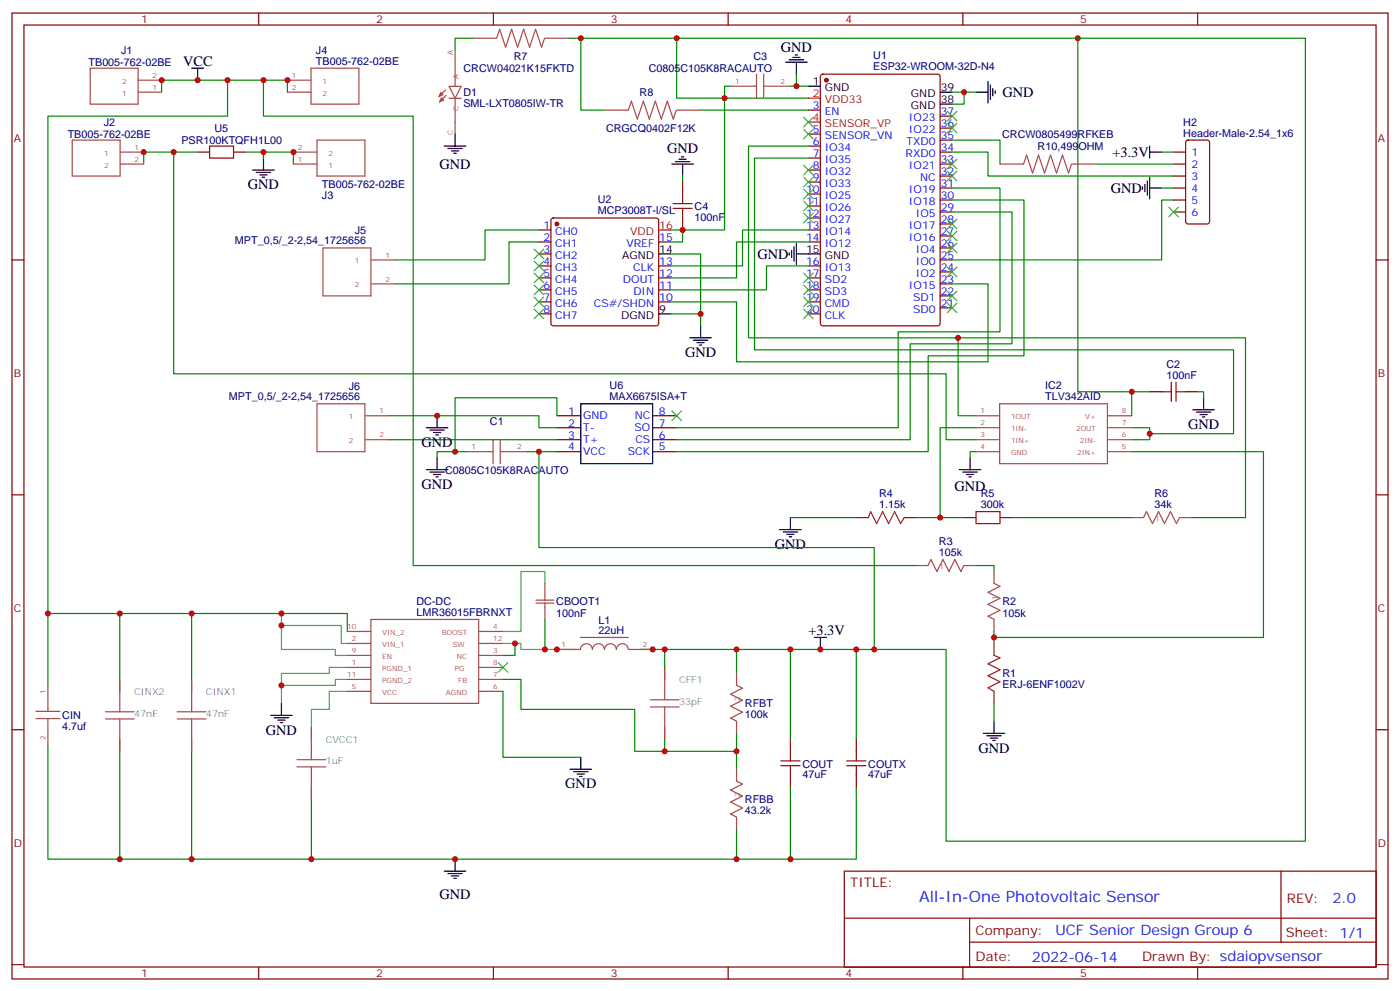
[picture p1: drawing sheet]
<svg xmlns="http://www.w3.org/2000/svg" width="412mm" height="292mm" viewBox="0 0 412 292" stroke-linecap="round" stroke-linejoin="round" font-family="sans-serif">
<g fill="none" stroke="#870000" stroke-width=".35">
<path d="M3.5 3.8h405.4v284.4h-405.4zM7.1 7.4h398.2v277.3h-398.2zM76.2 3.8v3.6M145.3 3.8v3.6M214.5 3.8v3.6M283.6 3.8v3.6M352.8 3.8v3.6M238.1 32.4h3.6M238.1 39.5h3.6M241.9 22l.5-.2h33.8l.7 .5v72.9l-.4 .7h-34.1l-.7-.4v-73zM276.9 37.7h3.6M276.9 34.2h3.6"/>
<path d="M58.2 44.8h3.5M68.8 44.8h3.5M201.1 53.6v3.5M238.1 43h3.6M238.1 46.5h3.6M238.1 50.1h3.6M238.1 53.6h3.6M238.1 57.1h3.6M276.9 44.8h3.6M276.9 58.9h3.6M276.9 55.4h3.6M276.9 51.8h3.6"/>
<path d="M276.9 48.3h3.6M276.9 41.2h3.6M345.7 44.8h3.5M345.7 58.9h3.5M345.7 55.4h3.5M345.7 51.8h3.5M345.7 48.3h3.5M349.5 41.4l.5-.2h5.6l.7 .5v23.5l-.5 .7h-5.8l-.7-.4-.1-23.6zM3.5 76.5h3.6M158.7 67.7h3.6M158.7 71.2h3.6M158.7 74.8h3.6"/>
<path d="M158.7 78.3h3.6M162.5 64.4l.5-.2h30.3l.5 .2 .2 .5v30.3l-.2 .5-.5 .2h-30.3l-.5-.2-.2-.5v-30.3zM194 71.2h3.6M194 78.3h3.6M201.1 64.2v3.5M238.1 67.7h3.6M238.1 71.2h3.6M238.1 78.3h3.6M238.1 60.6h3.6M238.1 64.2h3.6M276.9 76.5h3.6M276.9 73h3.6"/>
<path d="M276.9 69.5h3.6M276.9 65.9h3.6M276.9 62.4h3.6M345.7 62.4h3.5M405.3 76.5h3.6M158.7 81.8h3.6M158.7 85.3h3.6M158.7 88.9h3.6M158.7 92.4h3.6M194 81.8h3.6M194 85.3h3.6M194 88.9h3.6"/>
<path d="M238.1 81.8h3.6M238.1 85.3h3.6M238.1 88.9h3.6M238.1 92.4h3.6M276.9 90.6h3.6M276.9 87.1h3.6M276.9 83.6h3.6M276.9 80h3.6M338.7 115.3h3.5M349.2 115.3h3.6M164 122.4h7.1M164 125.9h7.1"/>
<path d="M164 129.4h7.1M164 133h7.1M192.3 122.4h7M192.3 125.9h7M192.3 129.4h7M192.3 133h7M3.5 145.7h3.6M284 152.4h3.5M294.6 152.4h3.5M405.3 145.7h3.6M3.5 214.8h3.6M232.8 217.6v3.6"/>
<path d="M252.2 217.6v3.6M405.3 214.8h3.6M232.8 228.2v3.5M252.2 228.2v3.5M248.7 256.4h156.6v28.3h-156.6zM377.3 256.5v20.8M248.7 270.3h156.5M285.6 277.3h119.6M285.6 270.3v14.1M3.5 284h3.6M76.2 284.7v3.5M145.3 284.7v3.5"/>
<path d="M214.5 284.7v3.5M283.6 284.7v3.5M352.8 284.7v3.5M405.3 284h3.6"/>
</g>
<g fill="none" stroke="#a64a4a" stroke-width=".35">
<path d="M134.1 14.8v3.5M134.1 18.4v7M139.3 11.3h7l.9-2.7 1.7 5.3 1.8-5.3 1.8 5.3 1.7-5.3 1.8 5.3 1.8-5.3 1.7 5.3 .9-2.6M160.6 11.3h7M26.6 20.1h14.1v10.6h-14.1zM40.7 27.1h6.9M40.7 23.6h6.9M84.7 27.1h6.9M84.7 23.6h6.9M91.6 20.1h14.1v10.6h-14.1zM131.2 26.5l-1.9 1.9M131.4 28.1l-1.9 1.9"/>
<path d="M132.3 25.4h3.5l-1.7 3.5zM132.3 28.9h3.5M134.1 28.9v10.6M178.2 32.4h6.9l.9-2.6 1.7 5.3 1.8-5.3 1.8 5.3 1.7-5.3 1.8 5.3 1.8-5.3 1.7 5.3 .9-2.7M199.4 32.4h7M215.2 25.4h7.6M222.8 21.8v7.1M225 21.8v7.1M225 25.4h.7M225.9 25.4h6.9M21.3 41.2h14.1v10.6h-14.1zM35.4 44.8h6.9"/>
<path d="M35.4 48.3h6.9M86.4 44.8h7M86.4 48.3h7M93.4 41.2h14.1v10.6h-14.1zM294.6 48.3h6.9l.9-2.7 1.8 5.3 1.7-5.3 1.8 5.3 1.8-5.3 1.7 5.3 1.8-5.3 1.7 5.3 .9-2.6M315.8 48.3h7M95.1 73h14.1v14.1h-14.1zM109.5 76.5h6.9M109.5 83.6h6.9M93.4 118.9h14.1v14.1h-14.1zM294.5 118.9h31.7v17.6h-31.7zM107.7 122.4h7"/>
<path d="M107.7 129.4h7M137.6 133h7.6M145.2 129.4v7.1M147.4 133h.7M147.4 129.4v7.1M148.3 133h6.9M287.5 133h7M287.5 122.4h7M287.5 129.4h7M287.5 125.9h7M326.4 133h7M326.4 122.4h7"/>
<path d="M326.4 129.4h7M326.4 125.9h7M333.4 152.4h3.4l.9-1.8 1.8 3.5 1.8-3.5 1.7 3.5 1.8-3.5 1.7 3.5 .9-1.7M347.5 152.4h3.5M157.9 176.7h5.3M157.9 177.5h5.3M160.5 171.8v3.4M160.5 175.4v1.3M160.5 177.5v4.9M269.9 166.5h3.4l.9-1.8 1.8 3.5 1.8-3.5 1.7 3.5 1.8-3.5 1.7 3.5 .9-1.7M284 166.5h3.5M292.8 168.2v3.5l1.8 .9-3.6 1.8 3.6 1.7-3.6 1.8 3.6 1.7-3.6 1.8 1.8 .9"/>
<path d="M35.3 200v9.5M56.4 200v9.5M102.3 185.9h6.9M102.3 189.4h6.9M102.3 192.9h6.9M102.3 196.5h6.9M102.3 200h6.9M109.3 182.4h31.7v24.6h-31.7zM141.2 185.9h7M141.2 189.4h7M141.2 192.9h7M141.2 196.5h7"/>
<path d="M141.2 200h7M164 191.2h7a1.77 1.77 0 0 1 1.8-1.7 1.77 1.77 0 0 1 1.7 1.7 1.77 1.77 0 0 1 1.8-1.7 1.77 1.77 0 0 1 1.7 1.7 1.76 1.76 0 0 1 1.8-1.7 1.76 1.76 0 0 1 1.8 1.7 1.77 1.77 0 0 1 1.7-1.7 1.77 1.77 0 0 1 1.8 1.7M171 187.6h14.1M185.3 191.2h7M195.8 196.5v9.5M217 198.2v3.5l1.7 .9-3.5 1.7 3.5 1.8-3.5 1.8 3.5 1.7-3.5 1.8 1.8 .9M292.8 182.4v3.5M10.6 209.4h7M10.6 211.5h7M14.1 201.8v7.6M14.1 211.5v.7M14.1 212.4v7"/>
<path d="M31 209.5h8.5M31 211.6h8.5M35.3 211.6v9.6M52.2 209.5h8.5M52.2 211.6h8.5M56.4 211.6v9.6M91.7 214.1v9.5M102.3 203.5h6.9M141.2 203.5h7M191.6 206h8.4M191.6 208.1h8.4M195.8 208.1v9.5"/>
<path d="M217 212.4v3.5M87.5 223.6h8.5M87.5 225.7h8.5M91.7 225.7v9.6M217 226.4v3.5l1.7 .9-3.5 1.8 3.5 1.7-3.5 1.8 3.5 1.8-3.5 1.7 1.8 .9M217 240.6v3.5"/>
</g>
<g fill="#870000" stroke="#870000" stroke-width=".35">
<circle cx="164" cy="65.9" r=".53"/>
<circle cx="243.4" cy="23.6" r=".53"/>
</g>
<g fill="none" stroke="#000" stroke-width=".35">
<path d="M231.4 18.3h6.4M232.5 17.6h4.2M233.5 16.9h2.2M234.2 16.2h.7M234.6 18.3v3.5M56.4 20.1h3.6M58.2 20.1v3.5M134.1 39.5v3.5M238.1 25.4h3.6M276.9 30.7h3.6M276.9 27.1h3.6M287.5 27.1h3.5"/>
<path d="M291 24v6.3M291.7 25v4.2M292.5 26.1v2.1M293.2 26.8v.7M74.4 50.1h6.4M75.5 50.8h4.2M76.6 51.5h2.1M77.3 52.2h.7M77.6 46.5v3.6M130.9 43h6.3M131.9 43.7h4.3M133 44.4h2.1"/>
<path d="M133.7 45.1h.7M197.9 48.3h6.4M199 47.6h4.2M200 46.9h2.1M200.7 46.2h.7M201.1 48.3v3.5M336.5 55v.7M337.3 54.3v2.1M338 53.2v4.3M338.7 55.4h3.5M338.7 43v3.5M338.7 52.2v6.3"/>
<path d="M338.7 44.8h3.5M194 74.8h3.6M232.5 74.4v.7M233.2 73.7v2.1M233.9 72.6v4.3M234.6 74.8h7.1M234.6 71.6v6.3M194 92.4h3.6M203.2 99.4h6.3M206.4 95.9v3.5M171.1 118.9h21.2v17.6h-21.2zM204.3 100.2h4.2"/>
<path d="M205.3 100.9h2.1M206 101.6h.7M354.5 117.1v3.5M125.6 138.3h6.3M125.6 125.9h6.3M126.6 139h4.3M126.6 126.6h4.3M127.7 139.7h2.1M127.7 127.3h2.1M128.4 128h.7M128.8 122.4v3.5M128.8 134.7v3.6"/>
<path d="M282.6 138.3h6.3M283.6 139h4.3M284.7 139.7h2.1M285.8 134.7v3.6M351.4 120.6h6.3M352.4 121.3h4.3M353.5 122h2.1M354.2 122.7h.7M128.4 140.4h.7M229.7 155.9h6.3M230.7 156.6h4.2M231.8 157.3h2.1"/>
<path d="M232.5 158h.7M232.8 152.4v3.5M285.4 140.4h.7M239.9 187.6h3.5M241.7 187.6v3.6M79.7 210.6h6.4M80.8 211.3h4.2M81.8 212h2.2M82.5 212.7h.8M82.9 207v3.6M289.6 215.9h6.4M290.7 216.6h4.2"/>
<path d="M291.7 217.3h2.2M292.5 218h.7M292.8 212.3v3.6M167.9 226.4h6.4M169 227.2h4.2M170 227.9h2.2M170.7 228.6h.7M171.1 222.9v3.5M130.9 256.4h6.3M131.9 257.1h4.3M133 257.8h2.1M133.7 258.6h.7"/>
<path d="M134.1 252.9v3.5"/>
</g>
<path d="M238.1 28.9h3.6M238.1 35.9h3.6M194 67.7h3.6" fill="none" stroke="#f00" stroke-width=".35"/>
<path d="M160.5 171.8v-3.6h-7v17.7h-5.3M82.9 180.6v10.6h15.9v1.7h3.5M82.9 184.1h17.6v5.3h1.8M102.3 200h-3.5v1.8h-15.9M102.3 196.5h-5.3v1.7h-14.1v8.8M148.2 189.4h5.3v1.8h15.8M102.3 203.5h-5.3v5.3h-5.3v5.3" fill="none" stroke="#4aa64a" stroke-width=".35"/>
<g fill="none" stroke="#008700" stroke-width=".35">
<path d="M139.3 11.3h-5.2v3.5M167.6 11.3h3.5M199.3 11.3h-28.2v21.1h7.1M47.6 27.1v-3.5h37.1v3.5M67 23.6v10.6h-52.9v146.4M77.6 23.6v10.6h44.1v132.3h148.2M206.4 32.4h31.7M215.2 25.4h-1.8v42.3h-12.3M232.8 25.4h1.8M234.6 21.8v3.6h3.5M238.1 28.9h-38.8v-17.6h118.2v104h15.9M280.5 27.1h7"/>
<path d="M284 27.1v3.6h-3.5M51.2 44.8v65.2h227.5v19.4h8.8M58.2 44.8h-15.9v3.5M72.3 44.8h14.1v3.5M77.6 44.8v1.7M201.1 51.8v1.8M238.1 46.5h-15.9v56.5h141.2v24.7h-24.7M238.1 43h-17.6v56.4h146.4v53h-15.9M280.5 58.9h21.1v45.8h-28.2v28.3h-74.1M280.5 55.4h14.1v42.3h-30v28.2h-65.3M280.5 44.8h10.5v7h54.7M280.5 41.2h14.1v7.1"/>
<path d="M322.8 48.3h22.9M342.2 44.8h3.5M342.2 55.4h3.5M345.7 58.9h-3.5v17.6h-61.7M158.7 67.7h-15.8v8.8h-26.5M158.7 71.2h-8.8v12.4h-33.5M197.6 74.8h8.8v17.6h-8.8M197.6 67.7h3.5v3.5h-3.5M238.1 67.7h-19.4v10.6h-21.1M238.1 71.2h-21.1v10.6h-19.4M238.1 78.3h-12.3v7h-28.2M280.5 62.4h17.6v38.8h-30v28.2h-68.8"/>
<path d="M206.4 92.4v3.5M280.5 83.6h10.5v22.9h-74v-17.6h-19.4M282.2 99.4v23h5.3M338.7 115.3h-5.3v7.1M352.8 115.3h1.7v1.8M114.7 122.4h44v3.5h5.3M114.7 129.4h49.3M137.6 133h-8.8v1.7M155.2 133h8.8M158.7 133v28.2h98.8v30h-5.3M164 122.4v-5.3h-29.9v15.9M287.5 133h-1.7v1.7"/>
<path d="M287.5 125.9h-10.6v26.5M333.4 133h38.8v54.6h-79.4M333.4 125.9h5.3v3.5h-5.3M232.8 152.4h19.4M269.9 152.4h14.1M298.1 152.4h35.3M287.5 166.5h5.3v1.7M35.3 180.6h-21.2v21.2M56.4 180.6h-21.1v19.4M102.3 185.9v-5.3h-45.9v19.4M148.2 200h5.3v8.8h33.5v12.4h30M151.7 189.4v3.5h-3.5"/>
<path d="M160.5 182.4v8.8M188.7 191.2h7.1v5.3M195.8 191.2h21.2v7M217 191.2h15.8v26.4M232.8 191.2h19.4v26.4M292.8 185.9v3.5M14.1 219.4v33.5h21.2M148.2 203.5v19.4h22.9M195.8 217.6v3.6M217 215.9v10.5M292.8 207v5.3M35.3 221.2v31.7h21.1"/>
<path d="M56.4 221.2v31.7h35.3M91.7 235.3v17.6h125.3v-8.8M232.8 231.7v21.2h-15.8M252.2 231.7v21.2h-19.4"/>
</g>
<g fill="none" stroke="#a10000" stroke-width=".35">
<path d="M61.7 43h7.1v3.5h-7.1zM198.3 59.9h5.6M201.1 57.1v2.8M198.3 61.3h5.6M201.1 61.3v2.9M342.2 115.3h2.8M345 112.5v5.6M346.4 112.5v5.6M346.4 115.3h2.8M287.5 150.6h7.1v3.5h-7.1zM230 224h5.7M230 225.4h5.7"/>
<path d="M232.8 221.2v2.8M232.8 225.4v2.8M249.4 224h5.7M249.4 225.4h5.7M252.2 221.2v2.8M252.2 225.4v2.8"/>
</g>
<path d="M252.2 152.4h3.6l.7-1.8 1.7 3.5 1.8-3.5 1.8 3.5 1.7-3.5 1.8 3.5 1-1.7h3.6M292.8 189.4v3.5l1.8 .7-3.6 1.8 3.6 1.8-3.6 1.7 3.6 1.8-3.6 1.8 1.8 1v3.5" fill="none" stroke="#8c2424" stroke-width=".35"/>
<g fill="none" stroke="#3c3" stroke-width=".35">
<path d="M236.7 38.1l2.8 2.8M236.7 34.5l2.8 2.9M239.5 38.1l-2.8 2.8M239.5 34.5l-2.8 2.9M279 32.8l2.9 2.8M279 36.3l2.9 2.8M281.9 32.8l-2.9 2.8M281.9 36.3l-2.9 2.8M236.7 48.6l2.8 2.9M236.7 52.2l2.8 2.8M236.7 55.7l2.8 2.8M236.7 59.2l2.8 2.9"/>
<path d="M239.5 48.6l-2.8 2.9M239.5 52.2l-2.8 2.8M239.5 55.7l-2.8 2.8M239.5 59.2l-2.8 2.9M279 46.9l2.9 2.8M279 50.4l2.9 2.8M281.9 46.9l-2.9 2.8M281.9 50.4l-2.9 2.8M157.3 73.3l2.9 2.9M157.3 76.9l2.9 2.8M160.2 73.3l-2.9 2.9M160.2 76.9l-2.9 2.8"/>
<path d="M236.7 62.8l2.8 2.8M239.5 62.8l-2.8 2.8M279 64.5l2.9 2.8M279 68.1l2.9 2.8M279 71.6l2.9 2.8M279 78.6l2.9 2.9M281.9 64.5l-2.9 2.8M281.9 68.1l-2.9 2.8M281.9 71.6l-2.9 2.8M281.9 78.6l-2.9 2.9M344.3 61l2.8 2.8M347.1 61l-2.8 2.8"/>
<path d="M157.3 80.4l2.9 2.8M157.3 83.9l2.9 2.8M157.3 87.5l2.9 2.8M157.3 91l2.9 2.8M160.2 80.4l-2.9 2.8M160.2 83.9l-2.9 2.8M160.2 87.5l-2.9 2.8M160.2 91l-2.9 2.8M236.7 91l2.8 2.8M236.7 87.5l2.8 2.8M236.7 83.9l2.8 2.8M236.7 80.4l2.8 2.8"/>
<path d="M239.5 91l-2.8 2.8M239.5 87.5l-2.8 2.8M239.5 83.9l-2.8 2.8M239.5 80.4l-2.8 2.8M279 85.7l2.9 2.8M279 89.2l2.9 2.8M281.9 85.7l-2.9 2.8M281.9 89.2l-2.9 2.8M197.9 121l2.8 2.8M200.7 121l-2.8 2.8M146.8 195.1l2.8 2.8M149.6 195.1l-2.8 2.8"/>
</g>
<g fill="#a64a4a" stroke="#a64a4a" stroke-width=".29">
<path d="M129.8 27.2l.7 .7-1.2 .5z"/>
<path d="M130 28.8l.7 .7-1.2 .5z"/>
</g>
<g fill="#c00">
<circle cx="195.8" cy="191.2" r=".88"/>
<circle cx="217" cy="191.2" r=".88"/>
<circle cx="232.8" cy="191.2" r=".88"/>
<circle cx="35.3" cy="180.6" r=".88"/>
<circle cx="217" cy="252.9" r=".88"/>
<circle cx="232.8" cy="252.9" r=".88"/>
<circle cx="91.7" cy="252.9" r=".88"/>
<circle cx="56.4" cy="252.9" r=".88"/>
<circle cx="292.8" cy="187.6" r=".88"/>
<circle cx="206.4" cy="92.4" r=".88"/>
<circle cx="158.8" cy="133" r=".88"/>
<circle cx="77.6" cy="44.8" r=".88"/>
<circle cx="14.1" cy="180.6" r=".88"/>
<circle cx="134.1" cy="252.9" r=".88"/>
<circle cx="192.3" cy="191.2" r=".88"/>
<circle cx="82.9" cy="201.8" r=".88"/>
<circle cx="164" cy="191.2" r=".88"/>
<circle cx="160.5" cy="191.2" r=".88"/>
<circle cx="56.4" cy="180.6" r=".88"/>
<circle cx="82.9" cy="184.1" r=".88"/>
<circle cx="82.9" cy="180.6" r=".88"/>
<circle cx="195.8" cy="221.2" r=".88"/>
<circle cx="217" cy="221.2" r=".88"/>
<circle cx="333.4" cy="115.3" r=".88"/>
<circle cx="151.7" cy="189.4" r=".88"/>
<circle cx="42.3" cy="44.8" r=".88"/>
<circle cx="86.4" cy="44.8" r=".88"/>
<circle cx="84.7" cy="23.6" r=".88"/>
<circle cx="47.6" cy="23.6" r=".88"/>
<circle cx="35.3" cy="252.9" r=".88"/>
<circle cx="77.6" cy="23.6" r=".88"/>
<circle cx="67" cy="23.6" r=".88"/>
<circle cx="58.2" cy="23.6" r=".88"/>
<circle cx="241.7" cy="191.2" r=".88"/>
<circle cx="134.1" cy="133" r=".88"/>
<circle cx="128.8" cy="122.4" r=".88"/>
<circle cx="276.9" cy="152.4" r=".88"/>
<circle cx="51.2" cy="44.8" r=".88"/>
<circle cx="284" cy="27.1" r=".88"/>
<circle cx="201.1" cy="67.7" r=".88"/>
<circle cx="213.4" cy="28.9" r=".88"/>
<circle cx="252.2" cy="191.2" r=".88"/>
<circle cx="257.5" cy="191.2" r=".88"/>
<circle cx="338.7" cy="127.7" r=".88"/>
<circle cx="282.2" cy="99.4" r=".88"/>
<circle cx="317.5" cy="11.3" r=".88"/>
<circle cx="234.6" cy="25.4" r=".88"/>
<circle cx="199.3" cy="11.3" r=".88"/>
<circle cx="171.1" cy="11.3" r=".88"/>
</g>
<path d="M317.5 11.3h67v236.3h-105.8v-56.4h-21.2" fill="none" stroke="#008700" stroke-width=".35"/>
<text font-size="4.6" fill="#00f" x="270.8" y="265.5">All-In-One Photovoltaic Sensor</text>
<g font-size="4.2">
<text x="230" y="15.2">GND</text>
<text x="54" y="19.4">VCC</text>
<text x="295.3" y="28.5">GND</text>
<text x="196.5" y="45">GND</text>
<text x="327.7" y="46.2">+3.3V</text>
<text x="129.5" y="49.7">GND</text>
<text x="73" y="55.7">GND</text>
<text x="327.2" y="56.8">GND</text>
<text x="223.1" y="76.2">GND</text>
<text x="201.8" y="105.1">GND</text>
<text x="124.2" y="131.6">GND</text>
<text x="350" y="126.3">GND</text>
<text x="124.2" y="143.9">GND</text>
<text x="281.2" y="144.4">GND</text>
<text x="228.2" y="161.5">GND</text>
<text x="238.1" y="186.9">+3.3V</text>
<text x="78.3" y="216.2">GND</text>
<text x="288.2" y="221.5">GND</text>
<text x="166.5" y="232.1">GND</text>
<text x="129.5" y="264.7">GND</text>
</g>
<g font-size="4.2" fill="#00f">
<text x="392.5" y="265.7">2.0</text>
<text x="310.9" y="275.3">UCF Senior Design Group 6</text>
<text x="304" y="283.1">2022-06-14</text>
</g>
<g font-size="3.9" fill="#800">
<text x="250.5" y="261">TITLE:</text>
<text x="379.1" y="265.7">REV:</text>
<text x="287.4" y="275.2">Company:</text>
<text x="378.7" y="275.8">Sheet: 1/1</text>
<text x="287.4" y="282.9">Date:</text>
<text x="336.4" y="283">Drawn By: sdaiopvsensor</text>
</g>
<g font-size="3.2" fill="#800">
<text x="41.6" y="6.8">1</text>
<text x="110.8" y="6.8">2</text>
<text x="179.9" y="6.8">3</text>
<text x="249.1" y="6.8">4</text>
<text x="318.2" y="6.8">5</text>
<text x="4.1" y="41.9">A</text>
<text x="405.9" y="41.9">A</text>
<text x="4.1" y="111.1">B</text>
<text x="405.9" y="111.1">B</text>
<text x="4.1" y="180.2">C</text>
<text x="405.9" y="180.2">C</text>
<text x="4.1" y="249.4">D</text>
<text x="405.9" y="249.4">D</text>
<text x="41.6" y="287.7">1</text>
<text x="110.8" y="287.7">2</text>
<text x="179.9" y="287.7">3</text>
<text x="249.1" y="287.7">4</text>
<text x="318.2" y="287.7">5</text>
</g>
<g font-size="3.2" fill="#000080">
<text x="35.7" y="15.8">J1</text>
<text x="93.1" y="15.8">J4</text>
<text x="151.4" y="17.7">R7</text>
<text x="221.9" y="17.6">C3</text>
<text x="257.2" y="17.3">U1</text>
<text x="26.1" y="19.5">TB005-762-02BE</text>
<text x="93.1" y="19">TB005-762-02BE</text>
<text x="136.5" y="21.2">CRCW04021K15FKTD</text>
<text x="191.1" y="21.2">C0805C105K8RACAUTO</text>
<text x="257.2" y="20.6">ESP32-WROOM-32D-N4</text>
<text x="136.5" y="28.2">D1</text>
<text x="188.4" y="28.3">R8</text>
<text x="136.5" y="31.4">SML-LXT0805IW-TR</text>
<text x="19.9" y="40.6">TB005-762-02BE</text>
<text x="30.6" y="37">J2</text>
<text x="63.2" y="38.8">U5</text>
<text x="178.5" y="38.8">CRGCQ0402F12K</text>
<text x="295.2" y="40.6">CRCW0805499RFKEB</text>
<text x="348.6" y="40.2">Header-Male-2.54_1x6</text>
<text x="348.6" y="37">H2</text>
<text x="53.4" y="42.4">PSR100KTQFH1L00</text>
<text x="305.7" y="44.1">R10,499OHM</text>
<text x="94.8" y="55.4">TB005-762-02BE</text>
<text x="94.8" y="58.6">J3</text>
<text x="176.1" y="59.8">U2</text>
<text x="176.1" y="62.9">MCP3008T-I/SL</text>
<text x="204.6" y="65">100nF</text>
<text x="204.6" y="61.8">C4</text>
<text x="69.2" y="71.9">MPT_0,5/_2-2,54_1725656</text>
<text x="104.5" y="68.8">J5</text>
<text x="343.6" y="111.4">100nF</text>
<text x="343.6" y="108.3">C2</text>
<text x="67.5" y="117.8">MPT_0,5/_2-2,54_1725656</text>
<text x="102.8" y="114.7">J6</text>
<text x="179.6" y="117.6">MAX6675ISA+T</text>
<text x="179.6" y="114.5">U6</text>
<text x="307.9" y="117.8">TLV342AID</text>
<text x="307.9" y="114.5">IC2</text>
<text x="144.3" y="125.2">C1</text>
<text x="131.1" y="139.4">C0805C105K8RACAUTO</text>
<text x="258.9" y="149.5">1.15k</text>
<text x="258.9" y="146.2">R4</text>
<text x="288.9" y="149.5">300k</text>
<text x="288.9" y="146.4">R5</text>
<text x="340.1" y="149.5">34k</text>
<text x="340.1" y="146.4">R6</text>
<text x="276.6" y="160.5">R3</text>
<text x="276.6" y="163.7">105k</text>
<text x="122.7" y="178">DC-DC</text>
<text x="163.9" y="178.2">CBOOT1</text>
<text x="295.3" y="178.2">R2</text>
<text x="122.7" y="181.3">LMR36015FBRNXT</text>
<text x="163.9" y="181.5">100nF</text>
<text x="176.3" y="183.6">L1</text>
<text x="295.3" y="181.5">105k</text>
<text x="176.3" y="186.6">22uH</text>
<text x="295.3" y="202.5">ERJ-6ENF1002V</text>
<text x="295.3" y="199.3">R1</text>
<text x="219.4" y="208.2">RFBT</text>
<text x="18.3" y="214.8">4.7uf</text>
<text x="18.3" y="211.6">CIN</text>
<text x="219.4" y="211.5">100k</text>
<text x="236.4" y="226">COUT</text>
<text x="255.8" y="226">COUTX</text>
<text x="236.4" y="229">47uF</text>
<text x="255.8" y="229">47uF</text>
<text x="219.4" y="239.5">43.2k</text>
<text x="219.4" y="236.3">RFBB</text>
</g>
<g font-size="3.2">
<text x="239.5" y="25">1</text>
<text x="243" y="26.8">GND</text>
<text x="268.3" y="28.5">GND</text>
<text x="277.1" y="26.8">39</text>
<text x="268.3" y="32.1">GND</text>
<text x="277.1" y="30.3">38</text>
<text x="183.3" y="76.2">AGND</text>
<text x="194.2" y="74.4">14</text>
<text x="237.4" y="74.4">15</text>
<text x="243" y="76.2">GND</text>
<text x="183" y="93.8">DGND</text>
<text x="194.2" y="92">9</text>
</g>
<g font-size="3.2" fill="#f00">
<text x="239.5" y="28.5">2</text>
<text x="239.5" y="35.6">4</text>
<text x="243" y="30.3">VDD33</text>
<text x="243" y="37.4">SENSOR_VP</text>
<text x="185.7" y="69.1">VDD</text>
<text x="194.2" y="67.3">16</text>
</g>
<g font-size="3.2" fill="#00f">
<text x="239.5" y="32.1">3</text>
<text x="243" y="33.8">EN</text>
<text x="267.8" y="35.6">IO23</text>
<text x="277.1" y="33.8">37</text>
<text x="239.5" y="39.1">5</text>
<text x="243" y="40.9">SENSOR_VN</text>
<text x="267.8" y="39.1">IO22</text>
<text x="277.1" y="40.9">35</text>
<text x="277.1" y="37.4">36</text>
<text x="239.5" y="42.7">6</text>
<text x="239.5" y="46.2">7</text>
<text x="243" y="44.4">IO34</text>
<text x="243" y="47.9">IO35</text>
<text x="266.8" y="46.2">RXD0</text>
<text x="267" y="42.7">TXD0</text>
<text x="277.1" y="47.9">33</text>
<text x="277.1" y="44.4">34</text>
<text x="351" y="45.8">1</text>
<text x="239.5" y="49.7">8</text>
<text x="239.5" y="53.2">9</text>
<text x="243" y="51.5">IO32</text>
<text x="267.8" y="49.7">IO21</text>
<text x="271" y="53.2">NC</text>
<text x="277.1" y="51.5">32</text>
<text x="351" y="49.4">2</text>
<text x="351" y="52.9">3</text>
<text x="237.4" y="56.8">10</text>
<text x="243" y="55">IO33</text>
<text x="243" y="58.5">IO25</text>
<text x="267.8" y="56.8">IO19</text>
<text x="277.1" y="58.5">30</text>
<text x="277.1" y="55">31</text>
<text x="351" y="56.4">4</text>
<text x="351" y="59.9">5</text>
<text x="237.4" y="60.3">11</text>
<text x="237.4" y="63.8">12</text>
<text x="243" y="62.1">IO26</text>
<text x="243" y="65.6">IO27</text>
<text x="267.8" y="60.3">IO18</text>
<text x="269.8" y="63.8">IO5</text>
<text x="277.1" y="65.6">28</text>
<text x="277.1" y="62.1">29</text>
<text x="351" y="63.5">6</text>
<text x="160.1" y="67.3">1</text>
<text x="160.1" y="70.9">2</text>
<text x="163.6" y="69.1">CH0</text>
<text x="194.2" y="70.9">15</text>
<text x="237.4" y="67.3">13</text>
<text x="237.4" y="70.9">14</text>
<text x="243" y="69.1">IO14</text>
<text x="267.8" y="70.9">IO16</text>
<text x="267.8" y="67.3">IO17</text>
<text x="277.1" y="69.1">27</text>
<text x="160.1" y="74.4">3</text>
<text x="160.1" y="77.9">4</text>
<text x="163.6" y="72.6">CH1</text>
<text x="163.6" y="76.2">CH2</text>
<text x="184.5" y="72.6">VREF</text>
<text x="194.2" y="77.9">13</text>
<text x="237.4" y="77.9">16</text>
<text x="243" y="72.6">IO12</text>
<text x="269.8" y="77.9">IO0</text>
<text x="269.8" y="74.4">IO4</text>
<text x="277.1" y="76.2">25</text>
<text x="277.1" y="72.6">26</text>
<text x="160.1" y="81.5">5</text>
<text x="163.6" y="79.7">CH3</text>
<text x="163.6" y="83.2">CH4</text>
<text x="183.5" y="83.2">DOUT</text>
<text x="186.5" y="79.7">CLK</text>
<text x="194.2" y="81.5">12</text>
<text x="237.4" y="81.5">17</text>
<text x="243" y="79.7">IO13</text>
<text x="243" y="83.2">SD2</text>
<text x="269.8" y="81.5">IO2</text>
<text x="277.1" y="83.2">23</text>
<text x="277.1" y="79.7">24</text>
<text x="160.1" y="85">6</text>
<text x="160.1" y="88.5">7</text>
<text x="163.6" y="86.7">CH5</text>
<text x="186.6" y="86.7">DIN</text>
<text x="194.2" y="88.5">10</text>
<text x="194.2" y="85">11</text>
<text x="237.4" y="85">18</text>
<text x="237.4" y="88.5">19</text>
<text x="243" y="86.7">SD3</text>
<text x="267.8" y="85">IO15</text>
<text x="269" y="88.5">SD1</text>
<text x="277.1" y="86.7">22</text>
<text x="160.1" y="92">8</text>
<text x="163.6" y="90.3">CH6</text>
<text x="163.6" y="93.8">CH7</text>
<text x="174.9" y="90.3">CS#/SHDN</text>
<text x="237.4" y="92">20</text>
<text x="243" y="90.3">CMD</text>
<text x="243" y="93.8">CLK</text>
<text x="269" y="92">SD0</text>
<text x="277.1" y="90.3">21</text>
<text x="167.3" y="122">1</text>
<text x="167.3" y="125.6">2</text>
<text x="171.8" y="123.4">GND</text>
<text x="187" y="123.4">NC</text>
<text x="194" y="125.6">7</text>
<text x="194" y="122">8</text>
<text x="167.3" y="129.1">3</text>
<text x="171.8" y="127">T-</text>
<text x="171.8" y="130.5">T+</text>
<text x="186.9" y="127">SO</text>
<text x="187.2" y="130.5">CS</text>
<text x="194" y="129.1">6</text>
<text x="167.3" y="132.6">4</text>
<text x="171.8" y="134">VCC</text>
<text x="185" y="134">SCK</text>
<text x="194" y="132.6">5</text>
</g>
<g font-size="2.8" fill="#838383">
<text x="200" y="201">CFF1</text>
<text x="39.5" y="204.6">CINX2</text>
<text x="60.7" y="204.6">CINX1</text>
<text x="200" y="207.4">33pF</text>
<text x="39.5" y="210.9">47nF</text>
<text x="60.7" y="210.9">47nF</text>
<text x="96" y="218.7">CVCC1</text>
<text x="96" y="225">1uF</text>
</g>
<g font-size="2.1" fill="#a54b4b">
<text x="133.4" y="16.2" transform="rotate(-90 133.4 16.2)">A</text>
<text x="45" y="22.9">2</text>
<text x="86" y="22.9">1</text>
<text x="135.1" y="23.2" transform="rotate(-90 135.1 23.2)">A</text>
<text x="36" y="28.2">1</text>
<text x="36" y="24.6">2</text>
<text x="45" y="26.4">1</text>
<text x="86" y="26.4">2</text>
<text x="95" y="24.6">1</text>
<text x="95" y="28.2">2</text>
<text x="216.5" y="24.7">1</text>
<text x="229.9" y="24.7">2</text>
<text x="135.1" y="32.6" transform="rotate(-90 135.1 32.6)">C</text>
<text x="133.4" y="39.6" transform="rotate(-90 133.4 39.6)">C</text>
<text x="30.7" y="45.8">1</text>
<text x="39.7" y="44.1">1</text>
<text x="39.7" y="47.6">2</text>
<text x="87.8" y="47.6">1</text>
<text x="87.8" y="44.1">2</text>
<text x="96.7" y="45.8">2</text>
<text x="30.7" y="49.3">2</text>
<text x="96.7" y="49.3">1</text>
<text x="104.5" y="77.6">1</text>
<text x="113.5" y="75.8">1</text>
<text x="113.5" y="82.9">2</text>
<text x="104.5" y="84.6">2</text>
<text x="102.8" y="123.4">1</text>
<text x="111.8" y="121.7">1</text>
<text x="288.8" y="121.7">1</text>
<text x="288.8" y="125.2">2</text>
<text x="297.8" y="123.4">1OUT</text>
<text x="319.7" y="123.4">V+</text>
<text x="330.5" y="121.7">8</text>
<text x="330.5" y="125.2">7</text>
<text x="102.8" y="130.5">2</text>
<text x="111.8" y="128.7">2</text>
<text x="288.8" y="128.7">3</text>
<text x="297.8" y="126.9">1IN-</text>
<text x="297.8" y="130.5">1IN+</text>
<text x="317" y="126.9">2OUT</text>
<text x="318.1" y="130.5">2IN-</text>
<text x="330.5" y="128.7">6</text>
<text x="138.9" y="132.3">1</text>
<text x="152.3" y="132.3">2</text>
<text x="288.8" y="132.3">4</text>
<text x="297.8" y="134">GND</text>
<text x="317.3" y="134">2IN+</text>
<text x="330.5" y="132.3">5</text>
<text x="340.3" y="153.4">1</text>
<text x="276.8" y="167.5">1</text>
<text x="293.8" y="176.5" transform="rotate(-90 293.8 176.5)">1</text>
<text x="102.3" y="185.2">10</text>
<text x="145.3" y="185.2">4</text>
<text x="103.6" y="188.7">2</text>
<text x="112.6" y="186.9">VIN_2</text>
<text x="112.6" y="190.4">VIN_1</text>
<text x="130.1" y="186.9">BOOST</text>
<text x="133.4" y="190.4">SW</text>
<text x="145.3" y="188.7">12</text>
<text x="165.4" y="190.5">1</text>
<text x="189.4" y="190.5">2</text>
<text x="103.6" y="192.2">9</text>
<text x="103.6" y="195.8">1</text>
<text x="112.6" y="194">EN</text>
<text x="112.6" y="197.5">PGND_1</text>
<text x="134" y="197.5">PG</text>
<text x="134.6" y="194">NC</text>
<text x="145.3" y="192.2">3</text>
<text x="145.3" y="195.8">8</text>
<text x="102.3" y="199.3">11</text>
<text x="103.6" y="202.8">5</text>
<text x="112.6" y="201">PGND_2</text>
<text x="135" y="201">FB</text>
<text x="145.3" y="199.3">7</text>
<text x="145.3" y="202.8">6</text>
<text x="13.4" y="204.4" transform="rotate(-90 13.4 204.4)">1</text>
<text x="112.6" y="204.6">VCC</text>
<text x="131.3" y="204.6">AGND</text>
<text x="218" y="206.5" transform="rotate(-90 218 206.5)">2</text>
<text x="13.4" y="217.8" transform="rotate(-90 13.4 217.8)">2</text>
<text x="218" y="234.7" transform="rotate(-90 218 234.7)">2</text>
</g>
</svg>
